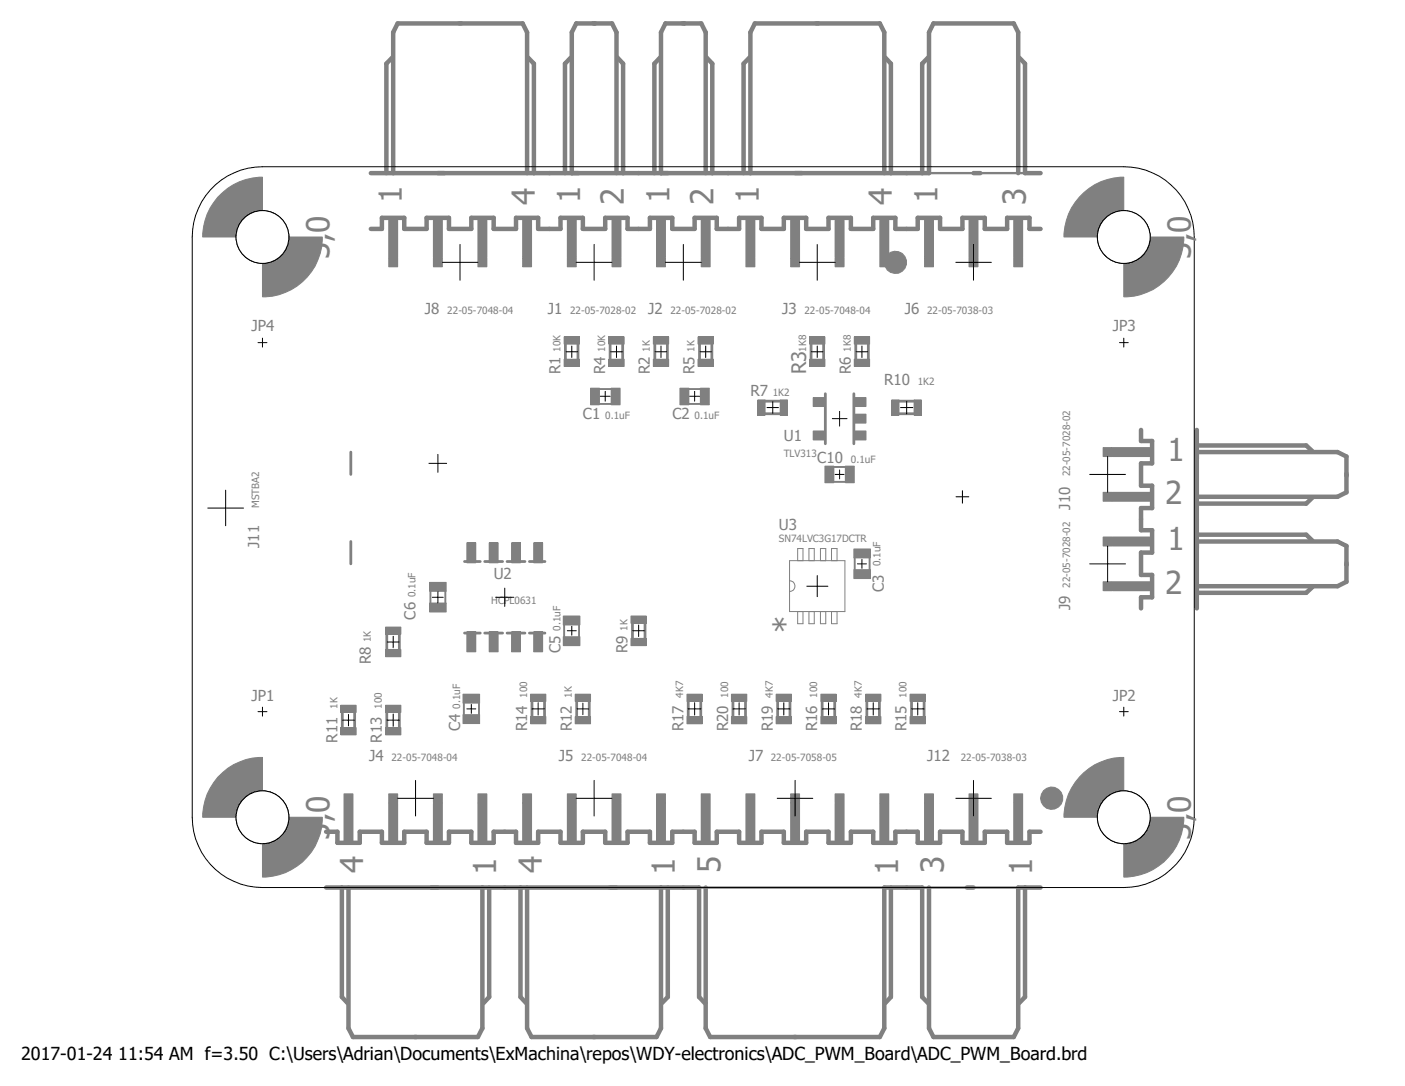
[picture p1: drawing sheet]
<svg xmlns="http://www.w3.org/2000/svg" width="279mm" height="216mm" viewBox="0 0 279 216" stroke-linecap="round" stroke-linejoin="round" font-family="sans-serif">
<path d="M11.1 4.2l257.2 202.5M268.3 4.2l-257.2 202.5" fill="none" stroke="#fff" stroke-width=".2"/>
<path d="M113.5 11.4l-1.1 1.3v21.7M122.8 11.4l1.1 1.3v21.7M109.3 34.4h17.7M113.7 34.4v-28l.9-1.7h7.1l.9 1.7v28M109.3 45.5h2.2v-2.2h4.4v2.2h4.5v-2.2h4.4v2.2h2.2" fill="none" stroke="#808080" stroke-width=".89"/>
<path d="M112.8 51.3h1.8v1.7h-1.8z" fill-rule="evenodd" fill="#808080"/>
<path d="M112.8 51.3h1.8v1.7h-1.8z" fill="none" stroke="#808080" stroke-width=".2"/>
<path d="M121.7 51.3h1.8v1.7h-1.8z" fill-rule="evenodd" fill="#808080"/>
<path d="M121.7 51.3h1.8v1.7h-1.8z" fill="none" stroke="#808080" stroke-width=".2"/>
<path d="M112.8 43.4h1.8v7.8h-1.8z" fill-rule="evenodd" fill="#808080"/>
<path d="M112.8 43.4h1.8v7.8h-1.8z" fill="none" stroke="#808080" stroke-width=".2"/>
<path d="M121.7 43.4h1.8v7.8h-1.8z" fill-rule="evenodd" fill="#808080"/>
<path d="M121.7 43.4h1.8v7.8h-1.8z" fill="none" stroke="#808080" stroke-width=".2"/>
<path d="M131.3 11.4l-1.2 1.3v21.7M140.5 11.4l1.1 1.3v21.7M127 34.4h17.8M131.4 34.4v-28l.9-1.7h7.1l.9 1.7v28M127 45.5h2.2v-2.2h4.5v2.2h4.4v-2.2h4.4v2.2h2.3" fill="none" stroke="#808080" stroke-width=".89"/>
<path d="M130.6 51.3h1.7v1.7h-1.7z" fill-rule="evenodd" fill="#808080"/>
<path d="M130.6 51.3h1.7v1.7h-1.7z" fill="none" stroke="#808080" stroke-width=".2"/>
<path d="M139.4 51.3h1.8v1.7h-1.8z" fill-rule="evenodd" fill="#808080"/>
<path d="M139.4 51.3h1.8v1.7h-1.8z" fill="none" stroke="#808080" stroke-width=".2"/>
<path d="M130.6 43.4h1.7v7.8h-1.7z" fill-rule="evenodd" fill="#808080"/>
<path d="M130.6 43.4h1.7v7.8h-1.7z" fill="none" stroke="#808080" stroke-width=".2"/>
<path d="M139.4 43.4h1.8v7.8h-1.8z" fill-rule="evenodd" fill="#808080"/>
<path d="M139.4 43.4h1.8v7.8h-1.8z" fill="none" stroke="#808080" stroke-width=".2"/>
<path d="M112.4 68.4v3M114.9 68.4v3" fill="none" stroke="#808080" stroke-width=".55"/>
<path d="M112.2 67h3v1.4h-3z" fill-rule="evenodd" fill="#808080"/>
<path d="M112.2 67h3v1.4h-3z" fill="none" stroke="#808080" stroke-width=".2"/>
<path d="M112.2 71.4h3v1.5h-3z" fill-rule="evenodd" fill="#808080"/>
<path d="M112.2 71.4h3v1.5h-3z" fill="none" stroke="#808080" stroke-width=".2"/>
<path d="M121.3 68.4v3M123.8 68.4v3" fill="none" stroke="#808080" stroke-width=".55"/>
<path d="M121.1 67h3v1.4h-3z" fill-rule="evenodd" fill="#808080"/>
<path d="M121.1 67h3v1.4h-3z" fill="none" stroke="#808080" stroke-width=".2"/>
<path d="M121.1 71.4h3v1.5h-3z" fill-rule="evenodd" fill="#808080"/>
<path d="M121.1 71.4h3v1.5h-3z" fill="none" stroke="#808080" stroke-width=".2"/>
<path d="M130.2 68.4v3M132.7 68.4v3" fill="none" stroke="#808080" stroke-width=".55"/>
<path d="M129.9 71.4h3.1v1.5h-3.1z" fill-rule="evenodd" fill="#808080"/>
<path d="M129.9 71.4h3.1v1.5h-3.1z" fill="none" stroke="#808080" stroke-width=".2"/>
<path d="M129.9 67h3.1v1.4h-3.1z" fill-rule="evenodd" fill="#808080"/>
<path d="M129.9 67h3.1v1.4h-3.1z" fill="none" stroke="#808080" stroke-width=".2"/>
<path d="M139.1 68.4v3M141.6 68.4v3" fill="none" stroke="#808080" stroke-width=".55"/>
<path d="M138.8 71.4h3.1v1.5h-3.1z" fill-rule="evenodd" fill="#808080"/>
<path d="M138.8 71.4h3.1v1.5h-3.1z" fill="none" stroke="#808080" stroke-width=".2"/>
<path d="M138.8 67h3.1v1.4h-3.1z" fill-rule="evenodd" fill="#808080"/>
<path d="M138.8 67h3.1v1.4h-3.1z" fill="none" stroke="#808080" stroke-width=".2"/>
<path d="M119.1 77.3h2.5M119.1 80.3h2.5" fill="none" stroke="#808080" stroke-width=".38"/>
<path d="M121.5 77.2h1.8v3.3h-1.8z" fill-rule="evenodd" fill="#808080"/>
<path d="M121.5 77.2h1.8v3.3h-1.8z" fill="none" stroke="#808080" stroke-width=".2"/>
<path d="M117.4 77.2h1.8v3.3h-1.8z" fill-rule="evenodd" fill="#808080"/>
<path d="M117.4 77.2h1.8v3.3h-1.8z" fill="none" stroke="#808080" stroke-width=".2"/>
<path d="M136.9 77.3h2.5M136.9 80.3h2.5" fill="none" stroke="#808080" stroke-width=".38"/>
<path d="M139.3 77.2h1.8v3.3h-1.8z" fill-rule="evenodd" fill="#808080"/>
<path d="M139.3 77.2h1.8v3.3h-1.8z" fill="none" stroke="#808080" stroke-width=".2"/>
<path d="M135.2 77.2h1.8v3.3h-1.8z" fill-rule="evenodd" fill="#808080"/>
<path d="M135.2 77.2h1.8v3.3h-1.8z" fill="none" stroke="#808080" stroke-width=".2"/>
<path d="M64.9 165.4h2.2v2.2h4.4v-2.2h4.4v2.2h4.5v-2.2h4.4v2.2h4.5v-2.2h4.4v2.2h4.5v-2.2h2.2M64.9 176.4h35.5M68 176.4v21.8l1.1 1.2M69.3 176.4v28l.9 1.8h24.8l.9-1.8v-28M97.3 176.4v21.8l-1.2 1.2" fill="none" stroke="#808080" stroke-width=".89"/>
<path d="M95 157.8h1.8v1.8h-1.8z" fill-rule="evenodd" fill="#808080"/>
<path d="M95 157.8h1.8v1.8h-1.8z" fill="none" stroke="#808080" stroke-width=".2"/>
<path d="M86.2 157.8h1.8v1.8h-1.8z" fill-rule="evenodd" fill="#808080"/>
<path d="M86.2 157.8h1.8v1.8h-1.8z" fill="none" stroke="#808080" stroke-width=".2"/>
<path d="M77.3 157.8h1.8v1.8h-1.8z" fill-rule="evenodd" fill="#808080"/>
<path d="M77.3 157.8h1.8v1.8h-1.8z" fill="none" stroke="#808080" stroke-width=".2"/>
<path d="M68.4 157.8h1.8v1.8h-1.8z" fill-rule="evenodd" fill="#808080"/>
<path d="M68.4 157.8h1.8v1.8h-1.8z" fill="none" stroke="#808080" stroke-width=".2"/>
<path d="M95 159.7h1.8v7.8h-1.8z" fill-rule="evenodd" fill="#808080"/>
<path d="M95 159.7h1.8v7.8h-1.8z" fill="none" stroke="#808080" stroke-width=".2"/>
<path d="M86.2 159.7h1.8v7.8h-1.8z" fill-rule="evenodd" fill="#808080"/>
<path d="M86.2 159.7h1.8v7.8h-1.8z" fill="none" stroke="#808080" stroke-width=".2"/>
<path d="M77.3 159.7h1.8v7.8h-1.8z" fill-rule="evenodd" fill="#808080"/>
<path d="M77.3 159.7h1.8v7.8h-1.8z" fill="none" stroke="#808080" stroke-width=".2"/>
<path d="M68.4 159.7h1.8v7.8h-1.8z" fill-rule="evenodd" fill="#808080"/>
<path d="M68.4 159.7h1.8v7.8h-1.8z" fill="none" stroke="#808080" stroke-width=".2"/>
<path d="M100.4 165.4h2.2v2.2h4.4v-2.2h4.5v2.2h4.4v-2.2h4.5v2.2h4.4v-2.2h4.4v2.2h4.5v-2.2h2.2M100.4 176.4h35.5M103.5 176.4v21.8l1.1 1.2M104.8 176.4v28l.9 1.8h24.9l.8-1.8v-28M132.8 176.4v21.8l-1.2 1.2" fill="none" stroke="#808080" stroke-width=".89"/>
<path d="M130.6 157.8h1.7v1.8h-1.7z" fill-rule="evenodd" fill="#808080"/>
<path d="M130.6 157.8h1.7v1.8h-1.7z" fill="none" stroke="#808080" stroke-width=".2"/>
<path d="M121.7 157.8h1.8v1.8h-1.8z" fill-rule="evenodd" fill="#808080"/>
<path d="M121.7 157.8h1.8v1.8h-1.8z" fill="none" stroke="#808080" stroke-width=".2"/>
<path d="M112.8 157.8h1.8v1.8h-1.8z" fill-rule="evenodd" fill="#808080"/>
<path d="M112.8 157.8h1.8v1.8h-1.8z" fill="none" stroke="#808080" stroke-width=".2"/>
<path d="M103.9 157.8h1.8v1.8h-1.8z" fill-rule="evenodd" fill="#808080"/>
<path d="M103.9 157.8h1.8v1.8h-1.8z" fill="none" stroke="#808080" stroke-width=".2"/>
<path d="M130.6 159.7h1.7v7.8h-1.7z" fill-rule="evenodd" fill="#808080"/>
<path d="M130.6 159.7h1.7v7.8h-1.7z" fill="none" stroke="#808080" stroke-width=".2"/>
<path d="M121.7 159.7h1.8v7.8h-1.8z" fill-rule="evenodd" fill="#808080"/>
<path d="M121.7 159.7h1.8v7.8h-1.8z" fill="none" stroke="#808080" stroke-width=".2"/>
<path d="M112.8 159.7h1.8v7.8h-1.8z" fill-rule="evenodd" fill="#808080"/>
<path d="M112.8 159.7h1.8v7.8h-1.8z" fill="none" stroke="#808080" stroke-width=".2"/>
<path d="M103.9 159.7h1.8v7.8h-1.8z" fill-rule="evenodd" fill="#808080"/>
<path d="M103.9 159.7h1.8v7.8h-1.8z" fill="none" stroke="#808080" stroke-width=".2"/>
<path d="M76.9 126.1v3M79.4 126.1v3" fill="none" stroke="#808080" stroke-width=".55"/>
<path d="M76.7 124.7h3v1.4h-3z" fill-rule="evenodd" fill="#808080"/>
<path d="M76.7 124.7h3v1.4h-3z" fill="none" stroke="#808080" stroke-width=".2"/>
<path d="M76.7 129.1h3v1.5h-3z" fill-rule="evenodd" fill="#808080"/>
<path d="M76.7 129.1h3v1.5h-3z" fill="none" stroke="#808080" stroke-width=".2"/>
<path d="M125.8 123.9v3M128.3 123.9v3" fill="none" stroke="#808080" stroke-width=".55"/>
<path d="M125.5 122.5h3v1.4h-3z" fill-rule="evenodd" fill="#808080"/>
<path d="M125.5 122.5h3v1.4h-3z" fill="none" stroke="#808080" stroke-width=".2"/>
<path d="M125.5 126.9h3v1.5h-3z" fill-rule="evenodd" fill="#808080"/>
<path d="M125.5 126.9h3v1.5h-3z" fill="none" stroke="#808080" stroke-width=".2"/>
<path d="M76.9 141.6v3.1M79.4 141.6v3.1" fill="none" stroke="#808080" stroke-width=".55"/>
<path d="M76.7 140.2h3v1.4h-3z" fill-rule="evenodd" fill="#808080"/>
<path d="M76.7 140.2h3v1.4h-3z" fill="none" stroke="#808080" stroke-width=".2"/>
<path d="M76.7 144.7h3v1.4h-3z" fill-rule="evenodd" fill="#808080"/>
<path d="M76.7 144.7h3v1.4h-3z" fill="none" stroke="#808080" stroke-width=".2"/>
<path d="M105.8 139.4v3.1M108.3 139.4v3.1" fill="none" stroke="#808080" stroke-width=".55"/>
<path d="M105.5 138h3v1.4h-3z" fill-rule="evenodd" fill="#808080"/>
<path d="M105.5 138h3v1.4h-3z" fill="none" stroke="#808080" stroke-width=".2"/>
<path d="M105.5 142.5h3v1.4h-3z" fill-rule="evenodd" fill="#808080"/>
<path d="M105.5 142.5h3v1.4h-3z" fill="none" stroke="#808080" stroke-width=".2"/>
<path d="M114.7 139.4v3.1M117.2 139.4v3.1" fill="none" stroke="#808080" stroke-width=".55"/>
<path d="M114.4 138h3v1.4h-3z" fill-rule="evenodd" fill="#808080"/>
<path d="M114.4 138h3v1.4h-3z" fill="none" stroke="#808080" stroke-width=".2"/>
<path d="M114.4 142.5h3v1.4h-3z" fill-rule="evenodd" fill="#808080"/>
<path d="M114.4 142.5h3v1.4h-3z" fill="none" stroke="#808080" stroke-width=".2"/>
<path d="M68.1 141.6v3.1M70.5 141.6v3.1" fill="none" stroke="#808080" stroke-width=".55"/>
<path d="M67.8 140.2h3v1.4h-3z" fill-rule="evenodd" fill="#808080"/>
<path d="M67.8 140.2h3v1.4h-3z" fill="none" stroke="#808080" stroke-width=".2"/>
<path d="M67.8 144.7h3v1.4h-3z" fill-rule="evenodd" fill="#808080"/>
<path d="M67.8 144.7h3v1.4h-3z" fill="none" stroke="#808080" stroke-width=".2"/>
<path d="M181.3 139.4v3.1M183.8 139.4v3.1" fill="none" stroke="#808080" stroke-width=".55"/>
<path d="M181 142.5h3v1.4h-3z" fill-rule="evenodd" fill="#808080"/>
<path d="M181 142.5h3v1.4h-3z" fill="none" stroke="#808080" stroke-width=".2"/>
<path d="M181 138h3v1.4h-3z" fill-rule="evenodd" fill="#808080"/>
<path d="M181 138h3v1.4h-3z" fill="none" stroke="#808080" stroke-width=".2"/>
<path d="M172.4 139.4v3.1M174.9 139.4v3.1" fill="none" stroke="#808080" stroke-width=".55"/>
<path d="M172.1 138h3.1v1.4h-3.1z" fill-rule="evenodd" fill="#808080"/>
<path d="M172.1 138h3.1v1.4h-3.1z" fill="none" stroke="#808080" stroke-width=".2"/>
<path d="M172.1 142.5h3.1v1.4h-3.1z" fill-rule="evenodd" fill="#808080"/>
<path d="M172.1 142.5h3.1v1.4h-3.1z" fill="none" stroke="#808080" stroke-width=".2"/>
<path d="M136.9 139.4v3.1M139.4 139.4v3.1" fill="none" stroke="#808080" stroke-width=".55"/>
<path d="M136.6 142.5h3.1v1.4h-3.1z" fill-rule="evenodd" fill="#808080"/>
<path d="M136.6 142.5h3.1v1.4h-3.1z" fill="none" stroke="#808080" stroke-width=".2"/>
<path d="M136.6 138h3.1v1.4h-3.1z" fill-rule="evenodd" fill="#808080"/>
<path d="M136.6 138h3.1v1.4h-3.1z" fill="none" stroke="#808080" stroke-width=".2"/>
<path d="M154.6 139.4v3.1M157.1 139.4v3.1" fill="none" stroke="#808080" stroke-width=".55"/>
<path d="M154.3 138h3.1v1.4h-3.1z" fill-rule="evenodd" fill="#808080"/>
<path d="M154.3 138h3.1v1.4h-3.1z" fill="none" stroke="#808080" stroke-width=".2"/>
<path d="M154.3 142.5h3.1v1.4h-3.1z" fill-rule="evenodd" fill="#808080"/>
<path d="M154.3 142.5h3.1v1.4h-3.1z" fill="none" stroke="#808080" stroke-width=".2"/>
<path d="M165.7 92.8h2.5M165.7 95.8h2.5" fill="none" stroke="#808080" stroke-width=".38"/>
<path d="M164 92.7h1.8v3.3h-1.8z" fill-rule="evenodd" fill="#808080"/>
<path d="M164 92.7h1.8v3.3h-1.8z" fill="none" stroke="#808080" stroke-width=".2"/>
<path d="M168.1 92.7h1.8v3.3h-1.8z" fill-rule="evenodd" fill="#808080"/>
<path d="M168.1 92.7h1.8v3.3h-1.8z" fill="none" stroke="#808080" stroke-width=".2"/>
<path d="M135.9 165.4h2.2v2.2h4.4v-2.2h4.5v2.2h4.4v-2.2h4.5v2.2h4.4v-2.2h4.5v2.2h4.4v-2.2h4.5v2.2h4.4v-2.2h2.2M135.9 176.4h3.1v21.8l1.2 1.2M140.3 176.4v28l.9 1.8h33.8l.9-1.8v-28h4.4M177.2 176.4v21.8l-1.2 1.2" fill="none" stroke="#808080" stroke-width=".89"/>
<path d="M139 176.4h36.9" fill="none" stroke="#808080" stroke-width=".47"/>
<path d="M175 157.8h1.7v1.8h-1.7z" fill-rule="evenodd" fill="#808080"/>
<path d="M175 157.8h1.7v1.8h-1.7z" fill="none" stroke="#808080" stroke-width=".2"/>
<path d="M166.1 157.8h1.8v1.8h-1.8z" fill-rule="evenodd" fill="#808080"/>
<path d="M166.1 157.8h1.8v1.8h-1.8z" fill="none" stroke="#808080" stroke-width=".2"/>
<path d="M157.2 157.8h1.8v1.8h-1.8z" fill-rule="evenodd" fill="#808080"/>
<path d="M157.2 157.8h1.8v1.8h-1.8z" fill="none" stroke="#808080" stroke-width=".2"/>
<path d="M148.3 157.8h1.8v1.8h-1.8z" fill-rule="evenodd" fill="#808080"/>
<path d="M148.3 157.8h1.8v1.8h-1.8z" fill="none" stroke="#808080" stroke-width=".2"/>
<path d="M139.4 157.8h1.8v1.8h-1.8z" fill-rule="evenodd" fill="#808080"/>
<path d="M139.4 157.8h1.8v1.8h-1.8z" fill="none" stroke="#808080" stroke-width=".2"/>
<path d="M175 159.7h1.7v7.8h-1.7z" fill-rule="evenodd" fill="#808080"/>
<path d="M175 159.7h1.7v7.8h-1.7z" fill="none" stroke="#808080" stroke-width=".2"/>
<path d="M166.1 159.7h1.8v7.8h-1.8z" fill-rule="evenodd" fill="#808080"/>
<path d="M166.1 159.7h1.8v7.8h-1.8z" fill="none" stroke="#808080" stroke-width=".2"/>
<path d="M157.2 159.7h1.8v7.8h-1.8z" fill-rule="evenodd" fill="#808080"/>
<path d="M157.2 159.7h1.8v7.8h-1.8z" fill="none" stroke="#808080" stroke-width=".2"/>
<path d="M148.3 159.7h1.8v7.8h-1.8z" fill-rule="evenodd" fill="#808080"/>
<path d="M148.3 159.7h1.8v7.8h-1.8z" fill="none" stroke="#808080" stroke-width=".2"/>
<path d="M139.4 159.7h1.8v7.8h-1.8z" fill-rule="evenodd" fill="#808080"/>
<path d="M157 111.5h11v10.1h-11zM157 115.4a1.08 1.08 0 0 1 1.1 1.1 1.08 1.08 0 0 1-1.1 1.1M158.6 111.5v-2.4h1.1v2.4M160.9 111.5v-2.4h1v2.4M163.2 111.5v-2.4h1v2.4M165.4 111.5v-2.4h1.1v2.4M158.6 121.6v2.4h1.1v-2.4M160.9 121.6v2.4h1v-2.4M163.2 121.6v2.4h1v-2.4M165.4 121.6v2.4h1.1v-2.4M139.4 159.7h1.8v7.8h-1.8z" fill="none" stroke="#808080" stroke-width=".2"/>
<path d="M145.8 139.4v3.1M148.3 139.4v3.1" fill="none" stroke="#808080" stroke-width=".55"/>
<path d="M145.5 138h3v1.4h-3z" fill-rule="evenodd" fill="#808080"/>
<path d="M145.5 138h3v1.4h-3z" fill="none" stroke="#808080" stroke-width=".2"/>
<path d="M145.5 142.5h3v1.4h-3z" fill-rule="evenodd" fill="#808080"/>
<path d="M145.5 142.5h3v1.4h-3z" fill="none" stroke="#808080" stroke-width=".2"/>
<path d="M163.5 139.4v3.1M166 139.4v3.1" fill="none" stroke="#808080" stroke-width=".55"/>
<path d="M163.2 142.5h3.1v1.4h-3.1z" fill-rule="evenodd" fill="#808080"/>
<path d="M163.2 142.5h3.1v1.4h-3.1z" fill="none" stroke="#808080" stroke-width=".2"/>
<path d="M163.2 138h3.1v1.4h-3.1z" fill-rule="evenodd" fill="#808080"/>
<path d="M163.2 138h3.1v1.4h-3.1z" fill="none" stroke="#808080" stroke-width=".2"/>
<path d="M149.1 11.4l-1.2 1.3v21.7M176 11.4l1.2 1.3v21.7M144.8 34.4h35.5M149.2 34.4v-28l.9-1.7h24.9l.9 1.7v28M144.8 45.5h2.2v-2.2h4.4v2.2h4.5v-2.2h4.4v2.2h4.5v-2.2h4.4v2.2h4.5v-2.2h4.4v2.2h2.2" fill="none" stroke="#808080" stroke-width=".89"/>
<path d="M148.3 51.3h1.8v1.7h-1.8z" fill-rule="evenodd" fill="#808080"/>
<path d="M148.3 51.3h1.8v1.7h-1.8z" fill="none" stroke="#808080" stroke-width=".2"/>
<path d="M157.2 51.3h1.8v1.7h-1.8z" fill-rule="evenodd" fill="#808080"/>
<path d="M157.2 51.3h1.8v1.7h-1.8z" fill="none" stroke="#808080" stroke-width=".2"/>
<path d="M166.1 51.3h1.8v1.7h-1.8z" fill-rule="evenodd" fill="#808080"/>
<path d="M166.1 51.3h1.8v1.7h-1.8z" fill="none" stroke="#808080" stroke-width=".2"/>
<path d="M175 51.3h1.7v1.7h-1.7z" fill-rule="evenodd" fill="#808080"/>
<path d="M175 51.3h1.7v1.7h-1.7z" fill="none" stroke="#808080" stroke-width=".2"/>
<path d="M148.3 43.4h1.8v7.8h-1.8z" fill-rule="evenodd" fill="#808080"/>
<path d="M148.3 43.4h1.8v7.8h-1.8z" fill="none" stroke="#808080" stroke-width=".2"/>
<path d="M157.2 43.4h1.8v7.8h-1.8z" fill-rule="evenodd" fill="#808080"/>
<path d="M157.2 43.4h1.8v7.8h-1.8z" fill="none" stroke="#808080" stroke-width=".2"/>
<path d="M166.1 43.4h1.8v7.8h-1.8z" fill-rule="evenodd" fill="#808080"/>
<path d="M166.1 43.4h1.8v7.8h-1.8z" fill="none" stroke="#808080" stroke-width=".2"/>
<path d="M175 43.4h1.7v7.8h-1.7z" fill-rule="evenodd" fill="#808080"/>
<path d="M175 43.4h1.7v7.8h-1.7z" fill="none" stroke="#808080" stroke-width=".2"/>
<path d="M164.1 78.3v9.9M169.8 78.3v9.9" fill="none" stroke="#808080" stroke-width=".55"/>
<path d="M169.9 85.7h2.3v1.8h-2.3z" fill-rule="evenodd" fill="#808080"/>
<path d="M169.9 85.7h2.3v1.8h-2.3z" fill="none" stroke="#808080" stroke-width=".2"/>
<path d="M169.9 82.3h2.3v1.8h-2.3z" fill-rule="evenodd" fill="#808080"/>
<path d="M169.9 82.3h2.3v1.8h-2.3z" fill="none" stroke="#808080" stroke-width=".2"/>
<path d="M169.9 79h2.3v1.8h-2.3z" fill-rule="evenodd" fill="#808080"/>
<path d="M169.9 79h2.3v1.8h-2.3z" fill="none" stroke="#808080" stroke-width=".2"/>
<path d="M161.7 79h2.3v1.8h-2.3z" fill-rule="evenodd" fill="#808080"/>
<path d="M161.7 79h2.3v1.8h-2.3z" fill="none" stroke="#808080" stroke-width=".2"/>
<path d="M161.7 85.7h2.3v1.8h-2.3z" fill-rule="evenodd" fill="#808080"/>
<path d="M161.7 85.7h2.3v1.8h-2.3z" fill="none" stroke="#808080" stroke-width=".2"/>
<path d="M161.3 68.4v3M163.8 68.4v3" fill="none" stroke="#808080" stroke-width=".55"/>
<path d="M161 71.4h3v1.5h-3z" fill-rule="evenodd" fill="#808080"/>
<path d="M161 71.4h3v1.5h-3z" fill="none" stroke="#808080" stroke-width=".2"/>
<path d="M161 67h3v1.4h-3z" fill-rule="evenodd" fill="#808080"/>
<path d="M161 67h3v1.4h-3z" fill="none" stroke="#808080" stroke-width=".2"/>
<path d="M170.2 68.4v3M172.7 68.4v3" fill="none" stroke="#808080" stroke-width=".55"/>
<path d="M169.9 71.4h3v1.5h-3z" fill-rule="evenodd" fill="#808080"/>
<path d="M169.9 71.4h3v1.5h-3z" fill="none" stroke="#808080" stroke-width=".2"/>
<path d="M169.9 67h3v1.4h-3z" fill-rule="evenodd" fill="#808080"/>
<path d="M169.9 67h3v1.4h-3z" fill="none" stroke="#808080" stroke-width=".2"/>
<path d="M152.1 79.8h3.1M152.1 82.3h3.1" fill="none" stroke="#808080" stroke-width=".55"/>
<path d="M155.2 79.5h1.4v3h-1.4z" fill-rule="evenodd" fill="#808080"/>
<path d="M155.2 79.5h1.4v3h-1.4z" fill="none" stroke="#808080" stroke-width=".2"/>
<path d="M150.7 79.5h1.4v3h-1.4z" fill-rule="evenodd" fill="#808080"/>
<path d="M150.7 79.5h1.4v3h-1.4z" fill="none" stroke="#808080" stroke-width=".2"/>
<path d="M178.8 79.8h3M178.8 82.3h3" fill="none" stroke="#808080" stroke-width=".55"/>
<path d="M177.3 79.5h1.5v3h-1.5z" fill-rule="evenodd" fill="#808080"/>
<path d="M177.3 79.5h1.5v3h-1.5z" fill="none" stroke="#808080" stroke-width=".2"/>
<path d="M181.8 79.5h1.4v3h-1.4z" fill-rule="evenodd" fill="#808080"/>
<path d="M181.8 79.5h1.4v3h-1.4z" fill="none" stroke="#808080" stroke-width=".2"/>
<path d="M170 110.8v2.5M172.9 110.8v2.5" fill="none" stroke="#808080" stroke-width=".38"/>
<path d="M169.8 109.1h3.3v1.8h-3.3z" fill-rule="evenodd" fill="#808080"/>
<path d="M169.8 109.1h3.3v1.8h-3.3z" fill="none" stroke="#808080" stroke-width=".2"/>
<path d="M169.8 113.2h3.3v1.8h-3.3z" fill-rule="evenodd" fill="#808080"/>
<path d="M169.8 113.2h3.3v1.8h-3.3z" fill="none" stroke="#808080" stroke-width=".2"/>
<path d="M49.6 160.2a3.5 3.5 0 0 1 5.5 .4 3.5 3.5 0 0 1-1.9 5.2 3.5 3.5 0 0 1-4.4-3.3h1.5a1.87 1.87 0 0 1 2.6-1.8 1.87 1.87 0 0 1 .7 3 1.87 1.87 0 0 1-3.1-.4l-.2-.8h-1.5l.1-.9z" fill-rule="evenodd" fill="#808080"/>
<path d="M49.6 160.2a3.5 3.5 0 0 1 5.5 .4 3.5 3.5 0 0 1-1.9 5.2 3.5 3.5 0 0 1-4.4-3.3h1.5a1.87 1.87 0 0 1 2.6-1.8 1.87 1.87 0 0 1 .7 3 1.87 1.87 0 0 1-3.1-.4l-.2-.8h-1.5l.1-.9z" fill="none" stroke="#808080" stroke-width=".2"/>
<path d="M52.2 165.7a3.2 3.2 0 0 0 3.2-3.2h8.7a11.9 11.9 0 0 1-11.9 11.9z" fill-rule="evenodd" fill="#808080"/>
<path d="M52.2 165.7a3.2 3.2 0 0 0 3.2-3.2h8.7a11.9 11.9 0 0 1-11.9 11.9z" fill="none" stroke="#808080" stroke-width=".2"/>
<path d="M43.3 154.5a12 12 0 0 1 8.9-3.9v8.7a3.2 3.2 0 0 0-3.2 3.2h-8.7a12.1 12.1 0 0 1 3-8z" fill-rule="evenodd" fill="#808080"/>
<path d="M43.3 154.5a12 12 0 0 1 8.9-3.9v8.7a3.2 3.2 0 0 0-3.2 3.2h-8.7a12.1 12.1 0 0 1 3-8z" fill="none" stroke="#808080" stroke-width=".2"/>
<path d="M220.9 160.2a3.5 3.5 0 0 1 5.5 .4 3.5 3.5 0 0 1-1.9 5.2 3.5 3.5 0 0 1-4.5-3.3h1.6a1.87 1.87 0 0 1 2.5-1.8 1.87 1.87 0 0 1 .8 3 1.87 1.87 0 0 1-3.1-.4l-.2-.8h-1.6l.1-.9z" fill-rule="evenodd" fill="#808080"/>
<path d="M220.9 160.2a3.5 3.5 0 0 1 5.5 .4 3.5 3.5 0 0 1-1.9 5.2 3.5 3.5 0 0 1-4.5-3.3h1.6a1.87 1.87 0 0 1 2.5-1.8 1.87 1.87 0 0 1 .8 3 1.87 1.87 0 0 1-3.1-.4l-.2-.8h-1.6l.1-.9z" fill="none" stroke="#808080" stroke-width=".2"/>
<path d="M223.5 165.7a3.2 3.2 0 0 0 3.2-3.2h8.7a12 12 0 0 1-11.9 11.9z" fill-rule="evenodd" fill="#808080"/>
<path d="M223.5 165.7a3.2 3.2 0 0 0 3.2-3.2h8.7a12 12 0 0 1-11.9 11.9z" fill="none" stroke="#808080" stroke-width=".2"/>
<path d="M215.6 153.6a11.9 11.9 0 0 1 7.9-3v8.7a3.2 3.2 0 0 0-3.2 3.2h-8.7a11.7 11.7 0 0 1 4-8.9z" fill-rule="evenodd" fill="#808080"/>
<path d="M215.6 153.6a11.9 11.9 0 0 1 7.9-3v8.7a3.2 3.2 0 0 0-3.2 3.2h-8.7a11.7 11.7 0 0 1 4-8.9z" fill="none" stroke="#808080" stroke-width=".2"/>
<path d="M49.6 44.8a3.5 3.5 0 0 1 5.5 .4 3.5 3.5 0 0 1-1.9 5.2 3.5 3.5 0 0 1-4.4-3.3h1.5a1.87 1.87 0 0 1 2.6-1.7 1.87 1.87 0 0 1 .7 3 1.87 1.87 0 0 1-3.1-.4l-.2-.9h-1.5l.1-.8 .2-.8z" fill-rule="evenodd" fill="#808080"/>
<path d="M49.6 44.8a3.5 3.5 0 0 1 5.5 .4 3.5 3.5 0 0 1-1.9 5.2 3.5 3.5 0 0 1-4.4-3.3h1.5a1.87 1.87 0 0 1 2.6-1.7 1.87 1.87 0 0 1 .7 3 1.87 1.87 0 0 1-3.1-.4l-.2-.9h-1.5l.1-.8 .2-.8z" fill="none" stroke="#808080" stroke-width=".2"/>
<path d="M52.2 50.3a3.2 3.2 0 0 0 3.2-3.2h8.7a11.8 11.8 0 0 1-11.9 11.9z" fill-rule="evenodd" fill="#808080"/>
<path d="M52.2 50.3a3.2 3.2 0 0 0 3.2-3.2h8.7a11.8 11.8 0 0 1-11.9 11.9z" fill="none" stroke="#808080" stroke-width=".2"/>
<path d="M43.3 39.2a11.9 11.9 0 0 1 8.9-4v8.7a3.2 3.2 0 0 0-3.2 3.2h-8.7a12.1 12.1 0 0 1 3-7.9z" fill-rule="evenodd" fill="#808080"/>
<path d="M43.3 39.2a11.9 11.9 0 0 1 8.9-4v8.7a3.2 3.2 0 0 0-3.2 3.2h-8.7a12.1 12.1 0 0 1 3-7.9z" fill="none" stroke="#808080" stroke-width=".2"/>
<path d="M220.9 44.8a3.5 3.5 0 0 1 5.5 .4 3.5 3.5 0 0 1-1.9 5.2 3.5 3.5 0 0 1-4.5-3.3h1.6a1.87 1.87 0 0 1 2.6-1.7 1.87 1.87 0 0 1 .7 3 1.87 1.87 0 0 1-3.1-.4l-.2-.9h-1.6l.1-.8 .3-.8z" fill-rule="evenodd" fill="#808080"/>
<path d="M220.9 44.8a3.5 3.5 0 0 1 5.5 .4 3.5 3.5 0 0 1-1.9 5.2 3.5 3.5 0 0 1-4.5-3.3h1.6a1.87 1.87 0 0 1 2.6-1.7 1.87 1.87 0 0 1 .7 3 1.87 1.87 0 0 1-3.1-.4l-.2-.9h-1.6l.1-.8 .3-.8z" fill="none" stroke="#808080" stroke-width=".2"/>
<path d="M223.5 50.3a3.2 3.2 0 0 0 3.2-3.2h8.7a11.9 11.9 0 0 1-11.9 11.9z" fill-rule="evenodd" fill="#808080"/>
<path d="M223.5 50.3a3.2 3.2 0 0 0 3.2-3.2h8.7a11.9 11.9 0 0 1-11.9 11.9z" fill="none" stroke="#808080" stroke-width=".2"/>
<path d="M215.6 38.3a11.6 11.6 0 0 1 7.9-3.1v8.7a3.2 3.2 0 0 0-3.2 3.2h-8.7a11.7 11.7 0 0 1 4-8.8z" fill-rule="evenodd" fill="#808080"/>
<path d="M215.6 38.3a11.6 11.6 0 0 1 7.9-3.1v8.7a3.2 3.2 0 0 0-3.2 3.2h-8.7a11.7 11.7 0 0 1 4-8.8z" fill="none" stroke="#808080" stroke-width=".2"/>
<path d="M184.6 11.4l-1.2 1.3v21.7M202.6 11.4l1.2 1.3v21.7h3.1M180.3 34.4h4.4v-28l.9-1.7h16l.9 1.7v28M193.6 34.4h1.3M180.3 45.5h2.2v-2.2h4.4v2.2h4.5v-2.2h4.4v2.2h4.5v-2.2h4.4v2.2h2.2" fill="none" stroke="#808080" stroke-width=".89"/>
<path d="M184.7 34.4h19.1" fill="none" stroke="#808080" stroke-width=".47"/>
<path d="M183.9 51.3h1.7v1.7h-1.7z" fill-rule="evenodd" fill="#808080"/>
<path d="M183.9 51.3h1.7v1.7h-1.7z" fill="none" stroke="#808080" stroke-width=".2"/>
<path d="M192.7 51.3h1.8v1.7h-1.8z" fill-rule="evenodd" fill="#808080"/>
<path d="M192.7 51.3h1.8v1.7h-1.8z" fill="none" stroke="#808080" stroke-width=".2"/>
<path d="M201.6 51.3h1.8v1.7h-1.8z" fill-rule="evenodd" fill="#808080"/>
<path d="M201.6 51.3h1.8v1.7h-1.8z" fill="none" stroke="#808080" stroke-width=".2"/>
<path d="M183.9 43.4h1.7v7.8h-1.7z" fill-rule="evenodd" fill="#808080"/>
<path d="M183.9 43.4h1.7v7.8h-1.7z" fill="none" stroke="#808080" stroke-width=".2"/>
<path d="M192.7 43.4h1.8v7.8h-1.8z" fill-rule="evenodd" fill="#808080"/>
<path d="M192.7 43.4h1.8v7.8h-1.8z" fill="none" stroke="#808080" stroke-width=".2"/>
<path d="M201.6 43.4h1.8v7.8h-1.8z" fill-rule="evenodd" fill="#808080"/>
<path d="M201.6 43.4h1.8v7.8h-1.8z" fill="none" stroke="#808080" stroke-width=".2"/>
<path d="M180.3 165.4h2.2v2.2h4.4v-2.2h4.5v2.2h4.4v-2.2h4.5v2.2h4.4v-2.2h2.2M180.3 176.4h3.1v21.8l1.2 1.2M184.7 176.4v28l.9 1.8h16l.9-1.8v-28h4.4M192.3 176.4h1.3M203.8 176.4v21.8l-1.2 1.2" fill="none" stroke="#808080" stroke-width=".89"/>
<path d="M183.4 176.4h19.1" fill="none" stroke="#808080" stroke-width=".47"/>
<path d="M201.6 157.8h1.8v1.8h-1.8z" fill-rule="evenodd" fill="#808080"/>
<path d="M201.6 157.8h1.8v1.8h-1.8z" fill="none" stroke="#808080" stroke-width=".2"/>
<path d="M192.7 157.8h1.8v1.8h-1.8z" fill-rule="evenodd" fill="#808080"/>
<path d="M192.7 157.8h1.8v1.8h-1.8z" fill="none" stroke="#808080" stroke-width=".2"/>
<path d="M183.9 157.8h1.7v1.8h-1.7z" fill-rule="evenodd" fill="#808080"/>
<path d="M183.9 157.8h1.7v1.8h-1.7z" fill="none" stroke="#808080" stroke-width=".2"/>
<path d="M201.6 159.7h1.8v7.8h-1.8z" fill-rule="evenodd" fill="#808080"/>
<path d="M201.6 159.7h1.8v7.8h-1.8z" fill="none" stroke="#808080" stroke-width=".2"/>
<path d="M192.7 159.7h1.8v7.8h-1.8z" fill-rule="evenodd" fill="#808080"/>
<path d="M192.7 159.7h1.8v7.8h-1.8z" fill="none" stroke="#808080" stroke-width=".2"/>
<path d="M183.9 159.7h1.7v7.8h-1.7z" fill-rule="evenodd" fill="#808080"/>
<path d="M183.9 159.7h1.7v7.8h-1.7z" fill="none" stroke="#808080" stroke-width=".2"/>
<path d="M78 11.4l-1.2 1.3v21.7M105 11.4l1.2 1.3v21.7M73.7 34.4h35.6M78.2 34.4v-28l.9-1.7h24.8l.9 1.7v28M73.7 45.5h2.2v-2.2h4.5v2.2h4.4v-2.2h4.5v2.2h4.4v-2.2h4.5v2.2h4.4v-2.2h4.4v2.2h2.3" fill="none" stroke="#808080" stroke-width=".89"/>
<path d="M77.3 51.3h1.8v1.7h-1.8z" fill-rule="evenodd" fill="#808080"/>
<path d="M77.3 51.3h1.8v1.7h-1.8z" fill="none" stroke="#808080" stroke-width=".2"/>
<path d="M86.2 51.3h1.8v1.7h-1.8z" fill-rule="evenodd" fill="#808080"/>
<path d="M86.2 51.3h1.8v1.7h-1.8z" fill="none" stroke="#808080" stroke-width=".2"/>
<path d="M95 51.3h1.8v1.7h-1.8z" fill-rule="evenodd" fill="#808080"/>
<path d="M95 51.3h1.8v1.7h-1.8z" fill="none" stroke="#808080" stroke-width=".2"/>
<path d="M103.9 51.3h1.8v1.7h-1.8z" fill-rule="evenodd" fill="#808080"/>
<path d="M103.9 51.3h1.8v1.7h-1.8z" fill="none" stroke="#808080" stroke-width=".2"/>
<path d="M77.3 43.4h1.8v7.8h-1.8z" fill-rule="evenodd" fill="#808080"/>
<path d="M77.3 43.4h1.8v7.8h-1.8z" fill="none" stroke="#808080" stroke-width=".2"/>
<path d="M86.2 43.4h1.8v7.8h-1.8z" fill-rule="evenodd" fill="#808080"/>
<path d="M86.2 43.4h1.8v7.8h-1.8z" fill="none" stroke="#808080" stroke-width=".2"/>
<path d="M95 43.4h1.8v7.8h-1.8z" fill-rule="evenodd" fill="#808080"/>
<path d="M95 43.4h1.8v7.8h-1.8z" fill="none" stroke="#808080" stroke-width=".2"/>
<path d="M103.9 43.4h1.8v7.8h-1.8z" fill-rule="evenodd" fill="#808080"/>
<path d="M103.9 43.4h1.8v7.8h-1.8z" fill="none" stroke="#808080" stroke-width=".2"/>
<path d="M226.9 103.2v2.2h2.2v4.5h-2.2v4.4h2.2v4.4h-2.2v2.2M238 103.2v17.7M238 107.7h28l1.8 .8v7.2l-1.8 .8h-28M238 106.3h21.8l1.2 1.2M261 116.7l-1.2 1.2h-21.8" fill="none" stroke="#808080" stroke-width=".89"/>
<path d="M219.4 106.8h1.7v1.7h-1.7z" fill-rule="evenodd" fill="#808080"/>
<path d="M219.4 106.8h1.7v1.7h-1.7z" fill="none" stroke="#808080" stroke-width=".2"/>
<path d="M219.4 115.7h1.7v1.7h-1.7z" fill-rule="evenodd" fill="#808080"/>
<path d="M219.4 115.7h1.7v1.7h-1.7z" fill="none" stroke="#808080" stroke-width=".2"/>
<path d="M221.2 106.8h7.8v1.7h-7.8z" fill-rule="evenodd" fill="#808080"/>
<path d="M221.2 106.8h7.8v1.7h-7.8z" fill="none" stroke="#808080" stroke-width=".2"/>
<path d="M221.2 115.7h7.8v1.7h-7.8z" fill-rule="evenodd" fill="#808080"/>
<path d="M221.2 115.7h7.8v1.7h-7.8z" fill="none" stroke="#808080" stroke-width=".2"/>
<path d="M226.9 85.5v2.2h2.2v4.4h-2.2v4.5h2.2v4.4h-2.2v2.2M238 85.5v17.7M238 89.9h28l1.8 .9v7.1l-1.8 .9h-28M238 88.6h21.8l1.2 1.1M261 98.9l-1.2 1.2h-21.8" fill="none" stroke="#808080" stroke-width=".89"/>
<path d="M219.4 89h1.7v1.8h-1.7z" fill-rule="evenodd" fill="#808080"/>
<path d="M219.4 89h1.7v1.8h-1.7z" fill="none" stroke="#808080" stroke-width=".2"/>
<path d="M219.4 97.9h1.7v1.8h-1.7z" fill-rule="evenodd" fill="#808080"/>
<path d="M219.4 97.9h1.7v1.8h-1.7z" fill="none" stroke="#808080" stroke-width=".2"/>
<path d="M221.2 89h7.8v1.8h-7.8z" fill-rule="evenodd" fill="#808080"/>
<path d="M221.2 89h7.8v1.8h-7.8z" fill="none" stroke="#808080" stroke-width=".2"/>
<path d="M221.2 97.9h7.8v1.8h-7.8z" fill-rule="evenodd" fill="#808080"/>
<path d="M221.2 97.9h7.8v1.8h-7.8z" fill="none" stroke="#808080" stroke-width=".2"/>
<path d="M69.8 89.9v4.4M69.8 107.7v4.4" fill="none" stroke="#808080" stroke-width=".55"/>
<path d="M92.2 139.7v2.5M95.2 139.7v2.5" fill="none" stroke="#808080" stroke-width=".38"/>
<path d="M92.1 138h3.3v1.8h-3.3z" fill-rule="evenodd" fill="#808080"/>
<path d="M92.1 138h3.3v1.8h-3.3z" fill="none" stroke="#808080" stroke-width=".2"/>
<path d="M92.1 142.1h3.3v1.7h-3.3z" fill-rule="evenodd" fill="#808080"/>
<path d="M92.1 142.1h3.3v1.7h-3.3z" fill="none" stroke="#808080" stroke-width=".2"/>
<path d="M112.2 124.2v2.5M115.1 124.2v2.5" fill="none" stroke="#808080" stroke-width=".38"/>
<path d="M112 126.6h3.3v1.8h-3.3z" fill-rule="evenodd" fill="#808080"/>
<path d="M112 126.6h3.3v1.8h-3.3z" fill="none" stroke="#808080" stroke-width=".2"/>
<path d="M112 122.5h3.3v1.7h-3.3z" fill-rule="evenodd" fill="#808080"/>
<path d="M112 122.5h3.3v1.7h-3.3z" fill="none" stroke="#808080" stroke-width=".2"/>
<path d="M92.4 111.6h3.1M96.4 111.6h3.5M100.8 111.6h3.6M105.3 111.6h3.1M92.4 125.9h3.1M96.4 125.9h3.5M100.8 125.9h3.6M105.3 125.9h3.1" fill="none" stroke="#808080" stroke-width=".55"/>
<path d="M106.1 107.9h1.8v4h-1.8z" fill-rule="evenodd" fill="#808080"/>
<path d="M106.1 107.9h1.8v4h-1.8z" fill="none" stroke="#808080" stroke-width=".2"/>
<path d="M92.8 125.6h1.8v4h-1.8z" fill-rule="evenodd" fill="#808080"/>
<path d="M92.8 125.6h1.8v4h-1.8z" fill="none" stroke="#808080" stroke-width=".2"/>
<path d="M97.3 125.6h1.8v4h-1.8z" fill-rule="evenodd" fill="#808080"/>
<path d="M97.3 125.6h1.8v4h-1.8z" fill="none" stroke="#808080" stroke-width=".2"/>
<path d="M101.7 125.6h1.8v4h-1.8z" fill-rule="evenodd" fill="#808080"/>
<path d="M101.7 125.6h1.8v4h-1.8z" fill="none" stroke="#808080" stroke-width=".2"/>
<path d="M106.1 125.6h1.8v4h-1.8z" fill-rule="evenodd" fill="#808080"/>
<path d="M106.1 125.6h1.8v4h-1.8z" fill="none" stroke="#808080" stroke-width=".2"/>
<path d="M101.7 107.9h1.8v4h-1.8z" fill-rule="evenodd" fill="#808080"/>
<path d="M101.7 107.9h1.8v4h-1.8z" fill="none" stroke="#808080" stroke-width=".2"/>
<path d="M97.3 107.9h1.8v4h-1.8z" fill-rule="evenodd" fill="#808080"/>
<path d="M97.3 107.9h1.8v4h-1.8z" fill="none" stroke="#808080" stroke-width=".2"/>
<path d="M92.8 107.9h1.8v4h-1.8z" fill-rule="evenodd" fill="#808080"/>
<path d="M92.8 107.9h1.8v4h-1.8z" fill="none" stroke="#808080" stroke-width=".2"/>
<path d="M85.6 117.5v2.5M88.6 117.5v2.5" fill="none" stroke="#808080" stroke-width=".38"/>
<path d="M85.4 115.8h3.3v1.8h-3.3z" fill-rule="evenodd" fill="#808080"/>
<path d="M85.4 115.8h3.3v1.8h-3.3z" fill="none" stroke="#808080" stroke-width=".2"/>
<path d="M85.4 119.9h3.3v1.8h-3.3z" fill-rule="evenodd" fill="#808080"/>
<path d="M85.4 119.9h3.3v1.8h-3.3z" fill="none" stroke="#808080" stroke-width=".2"/>
<circle cx="178.1" cy="52.2" r="2.22" fill="#808080"/>
<circle cx="178.1" cy="52.2" r="2.22" fill="none" stroke="#808080" stroke-width=".2"/>
<circle cx="209.1" cy="158.7" r="2.22" fill="#808080"/>
<circle cx="209.1" cy="158.7" r="2.22" fill="none" stroke="#808080" stroke-width=".2"/>
<g fill="none" stroke="#000" stroke-width=".2">
<path d="M41.8 37.8a14.2 14.2 0 0 1 10.4-4.7h171.3a14 14 0 0 1 14 14v115.4a14 14 0 0 1-14 13.9h-171.3a14 14 0 0 1-14-13.9v-115.4a13.9 13.9 0 0 1 3.6-9.3zM50.3 45.3l3.8 3.7M54.1 45.3l-3.8 3.7M88 52.2h7M91.5 48.6v7.1M114.6 52.2h7.1M118.2 48.6v7.1M132.3 52.2h7.1M135.9 48.6v7.1M159 52.2h7.1M162.5 48.6v7.1M190.1 52.2h7"/>
<path d="M193.6 48.6v7.1M221.6 45.3l3.8 3.7M225.4 45.3l-3.8 3.7M51.3 68.1h1.8M52.2 67.2v1.8M112.6 69.9h2.3M113.7 68.8v2.3M119.4 78.8h1.9M120.4 77.8v2M121.4 69.9h2.3M122.6 68.8v2.3M130.3 69.9h2.3"/>
<path d="M131.4 68.8v2.3M137.2 78.8h1.9M138.1 77.8v2M139.2 69.9h2.3M140.3 68.8v2.3M153.7 79.9v2.3M161.4 69.9h2.3M162.5 68.8v2.3M170.3 69.9h2.3M171.4 68.8v2.3M180.3 79.8v2.5M222.6 68.1h1.8"/>
<path d="M223.5 67.2v1.8M44.9 97.5v7M85.3 92.1h3.5M87.1 90.3v3.6M152.5 81h2.3M165.5 83.2h2.9M166.1 94.3h1.8M167 81.8v2.9M167 93.4v1.8M179.1 81h2.4M190.1 98.8h2.6M191.4 97.5v2.5"/>
<path d="M216.7 94.3h7.1M220.3 90.8v7.1M41.3 101h7.1M86 118.7h2.1M87.1 117.6v2.2M98.6 118.7h3.6M100.4 116.9v3.7M160.4 116.5h4.2M162.5 114.4v4.2M170.5 112.1h1.8M171.4 111.2v1.8M216.7 112.1h7.1"/>
<path d="M220.3 108.5v7.2M77 127.6h2.3M78.2 126.5v2.3M107 139.7v2.5M112.8 125.4h1.8M113.7 124.5v1.8M115.9 139.8v2.3M125.9 125.4h2.2M127 124.2v2.3M138.1 139.7v2.5M147 139.7v2.5M155.9 139.7v2.5"/>
<path d="M164.8 139.7v2.5M173.7 139.7v2.5M182.5 139.7v2.5M51.3 141.5h1.8M52.2 140.6v1.8M68.2 143.2h2.2M69.3 142v2.3M77 143.2h2.4M78.2 141.9v2.5M79.1 158.7h7.1M82.6 155.2v7M92.8 140.9h1.8"/>
<path d="M93.7 140v1.8M105.8 140.9h2.4M114.6 158.7h7.1M114.8 140.9h2.3M118.2 155.2v7M136.9 140.9h2.5M145.8 140.9h2.4M154.6 158.7h7M154.6 140.9h2.5M158.1 155.2v7M163.5 140.9h2.5M172.4 140.9h2.5"/>
<path d="M181.3 140.9h2.5M190.1 158.7h7M193.6 155.2v7M222.6 141.5h1.8M223.5 140.6v1.8M50.3 160.6l3.8 3.8M54.1 160.6l-3.8 3.8M221.6 160.6l3.8 3.8M225.4 160.6l-3.8 3.8"/>
<circle cx="52.2" cy="162.5" r="5.2"/>
</g>
<circle cx="52.2" cy="162.5" r="5.2" fill="#fff"/>
<g fill="none" stroke="#000" stroke-width=".2">
<circle cx="52.2" cy="162.5" r="5.2"/>
<circle cx="223.5" cy="162.5" r="5.2"/>
</g>
<circle cx="223.5" cy="162.5" r="5.2" fill="#fff"/>
<g fill="none" stroke="#000" stroke-width=".2">
<circle cx="52.2" cy="47.1" r="5.2"/>
<circle cx="223.5" cy="162.5" r="5.2"/>
</g>
<circle cx="52.2" cy="47.1" r="5.2" fill="#fff"/>
<g fill="none" stroke="#000" stroke-width=".2">
<circle cx="52.2" cy="47.1" r="5.2"/>
<circle cx="223.5" cy="47.1" r="5.2"/>
</g>
<circle cx="223.5" cy="47.1" r="5.2" fill="#fff"/>
<circle cx="223.5" cy="47.1" r="5.2" fill="none" stroke="#000" stroke-width=".2"/>
<g font-size="6.3" fill="#808080">
<text x="79.9" y="40.3" transform="rotate(-90 79.9 40.3)">1</text>
<text x="106.3" y="40.7" transform="rotate(-90 106.3 40.7)">4</text>
<text x="115.4" y="40.3" transform="rotate(-90 115.4 40.3)">1</text>
<text x="124.1" y="40.7" transform="rotate(-90 124.1 40.7)">2</text>
<text x="133.1" y="40.3" transform="rotate(-90 133.1 40.3)">1</text>
<text x="141.9" y="40.7" transform="rotate(-90 141.9 40.7)">2</text>
<text x="150.9" y="40.3" transform="rotate(-90 150.9 40.3)">1</text>
<text x="177.4" y="40.7" transform="rotate(-90 177.4 40.7)">4</text>
<text x="186.4" y="40.3" transform="rotate(-90 186.4 40.3)">1</text>
<text x="204" y="40.7" transform="rotate(-90 204 40.7)">3</text>
<text x="65.5" y="51.6" transform="rotate(-90 65.5 51.6)">3,0</text>
<text x="236.8" y="51.6" transform="rotate(-90 236.8 51.6)">3,0</text>
<text x="232.2" y="91.6">1</text>
<text x="231.7" y="100.3">2</text>
<text x="232.2" y="109.3">1</text>
<text x="231.7" y="118">2</text>
<text x="158.4" y="125.9" transform="rotate(-90 158.4 125.9)">*</text>
<text x="65.5" y="166.9" transform="rotate(-90 65.5 166.9)">3,0</text>
<text x="236.8" y="166.9" transform="rotate(-90 236.8 166.9)">3,0</text>
<text x="72.2" y="173.6" transform="rotate(-90 72.2 173.6)">4</text>
<text x="107.7" y="173.6" transform="rotate(-90 107.7 173.6)">4</text>
<text x="143.3" y="173.6" transform="rotate(-90 143.3 173.6)">5</text>
<text x="187.7" y="173.6" transform="rotate(-90 187.7 173.6)">3</text>
<text x="98.7" y="174" transform="rotate(-90 98.7 174)">1</text>
<text x="134.2" y="174" transform="rotate(-90 134.2 174)">1</text>
<text x="178.6" y="174" transform="rotate(-90 178.6 174)">1</text>
<text x="205.2" y="174" transform="rotate(-90 205.2 174)">1</text>
</g>
<text font-size="4" fill="#808080" x="160.3" y="74.4" transform="rotate(-90 160.3 74.4)">R3</text>
<text font-size="3.6" x="4.2" y="210.7">2017-01-24 11:54 AM f=3.50 C:\Users\Adrian\Documents\ExMachina\repos\WDY-electronics\ADC_PWM_Board\ADC_PWM_Board.brd</text>
<g font-size="3" fill="#808080">
<text x="50" y="65.9">JP4</text>
<text x="84.5" y="62.5">J8</text>
<text x="108.9" y="62.5">J1</text>
<text x="128.9" y="62.5">J2</text>
<text x="155.5" y="62.5">J3</text>
<text x="180" y="62.5">J6</text>
<text x="221.3" y="65.9">JP3</text>
<text x="111.5" y="74.4" transform="rotate(-90 111.5 74.4)">R1</text>
<text x="120.4" y="74.4" transform="rotate(-90 120.4 74.4)">R4</text>
<text x="129.2" y="74.4" transform="rotate(-90 129.2 74.4)">R2</text>
<text x="138.1" y="74.4" transform="rotate(-90 138.1 74.4)">R5</text>
<text x="169.2" y="74.4" transform="rotate(-90 169.2 74.4)">R6</text>
<text x="175.9" y="76.6">R10</text>
<text x="115.9" y="83.2">C1</text>
<text x="133.7" y="83.2">C2</text>
<text x="149.2" y="78.8">R7</text>
<text x="155.9" y="87.7">U1</text>
<text x="162.5" y="92.1">C10</text>
<text x="212.8" y="101.3" transform="rotate(-90 212.8 101.3)">J10</text>
<text x="154.9" y="105.4">U3</text>
<text x="51.6" y="109" transform="rotate(-90 51.6 109)">J11</text>
<text x="98.2" y="115.2">U2</text>
<text x="175.8" y="117.8" transform="rotate(-90 175.8 117.8)">C3</text>
<text x="82.6" y="123.2" transform="rotate(-90 82.6 123.2)">C6</text>
<text x="212.8" y="121.3" transform="rotate(-90 212.8 121.3)">J9</text>
<text x="111.5" y="129.8" transform="rotate(-90 111.5 129.8)">C5</text>
<text x="124.8" y="129.8" transform="rotate(-90 124.8 129.8)">R9</text>
<text x="73.7" y="132.1" transform="rotate(-90 73.7 132.1)">R8</text>
<text x="50" y="139.3">JP1</text>
<text x="221.3" y="139.3">JP2</text>
<text x="67.1" y="147.6" transform="rotate(-90 67.1 147.6)">R11</text>
<text x="75.9" y="147.6" transform="rotate(-90 75.9 147.6)">R13</text>
<text x="91.5" y="145.4" transform="rotate(-90 91.5 145.4)">C4</text>
<text x="104.8" y="145.4" transform="rotate(-90 104.8 145.4)">R14</text>
<text x="113.7" y="145.4" transform="rotate(-90 113.7 145.4)">R12</text>
<text x="135.9" y="145.4" transform="rotate(-90 135.9 145.4)">R17</text>
<text x="144.8" y="145.4" transform="rotate(-90 144.8 145.4)">R20</text>
<text x="153.7" y="145.4" transform="rotate(-90 153.7 145.4)">R19</text>
<text x="162.5" y="145.4" transform="rotate(-90 162.5 145.4)">R16</text>
<text x="171.4" y="145.4" transform="rotate(-90 171.4 145.4)">R18</text>
<text x="180.3" y="145.4" transform="rotate(-90 180.3 145.4)">R15</text>
<text x="73.4" y="151.3">J4</text>
<text x="111.1" y="151.3">J5</text>
<text x="148.9" y="151.3">J7</text>
<text x="184.4" y="151.3">J12</text>
</g>
<g font-size="2" fill="#808080">
<text x="88.9" y="62.5">22-05-7048-04</text>
<text x="113.4" y="62.5">22-05-7028-02</text>
<text x="133.3" y="62.5">22-05-7028-02</text>
<text x="160" y="62.5">22-05-7048-04</text>
<text x="184.4" y="62.5">22-05-7038-03</text>
<text x="111.5" y="69.9" transform="rotate(-90 111.5 69.9)">10K</text>
<text x="120.4" y="69.9" transform="rotate(-90 120.4 69.9)">10K</text>
<text x="129.2" y="69.9" transform="rotate(-90 129.2 69.9)">1K</text>
<text x="138.1" y="69.9" transform="rotate(-90 138.1 69.9)">1K</text>
<text x="160.3" y="69.9" transform="rotate(-90 160.3 69.9)">1K8</text>
<text x="169.2" y="69.9" transform="rotate(-90 169.2 69.9)">1K8</text>
<text x="182.5" y="76.6">1K2</text>
<text x="120.4" y="83.2">0.1uF</text>
<text x="138.1" y="83.2">0.1uF</text>
<text x="153.7" y="78.8">1K2</text>
<text x="155.9" y="90.8">TLV313</text>
<text x="169.2" y="92.1">0.1uF</text>
<text x="212.8" y="94.7" transform="rotate(-90 212.8 94.7)">22-05-7028-02</text>
<text x="51.6" y="101" transform="rotate(-90 51.6 101)">MSTBA2</text>
<text x="154.9" y="107.7">SN74LVC3G17DCTR</text>
<text x="175.1" y="112.6" transform="rotate(-90 175.1 112.6)">0.1uF</text>
<text x="82.6" y="118.7" transform="rotate(-90 82.6 118.7)">0.1uF</text>
<text x="212.8" y="116.9" transform="rotate(-90 212.8 116.9)">22-05-7028-02</text>
<text x="97.7" y="120.1">HCPL0631</text>
<text x="111.5" y="125.4" transform="rotate(-90 111.5 125.4)">0.1uF</text>
<text x="124.8" y="125.4" transform="rotate(-90 124.8 125.4)">1K</text>
<text x="73.7" y="127.6" transform="rotate(-90 73.7 127.6)">1K</text>
<text x="67.1" y="140.9" transform="rotate(-90 67.1 140.9)">1K</text>
<text x="75.9" y="140.9" transform="rotate(-90 75.9 140.9)">100</text>
<text x="91.5" y="140.9" transform="rotate(-90 91.5 140.9)">0.1uF</text>
<text x="104.8" y="138.7" transform="rotate(-90 104.8 138.7)">100</text>
<text x="113.7" y="138.7" transform="rotate(-90 113.7 138.7)">1K</text>
<text x="135.9" y="138.7" transform="rotate(-90 135.9 138.7)">4K7</text>
<text x="144.8" y="138.7" transform="rotate(-90 144.8 138.7)">100</text>
<text x="153.7" y="138.7" transform="rotate(-90 153.7 138.7)">4K7</text>
<text x="162.5" y="138.7" transform="rotate(-90 162.5 138.7)">100</text>
<text x="171.4" y="138.7" transform="rotate(-90 171.4 138.7)">4K7</text>
<text x="180.3" y="138.7" transform="rotate(-90 180.3 138.7)">100</text>
<text x="77.8" y="151.3">22-05-7048-04</text>
<text x="115.6" y="151.3">22-05-7048-04</text>
<text x="153.3" y="151.3">22-05-7058-05</text>
<text x="191" y="151.3">22-05-7038-03</text>
</g>
</svg>
